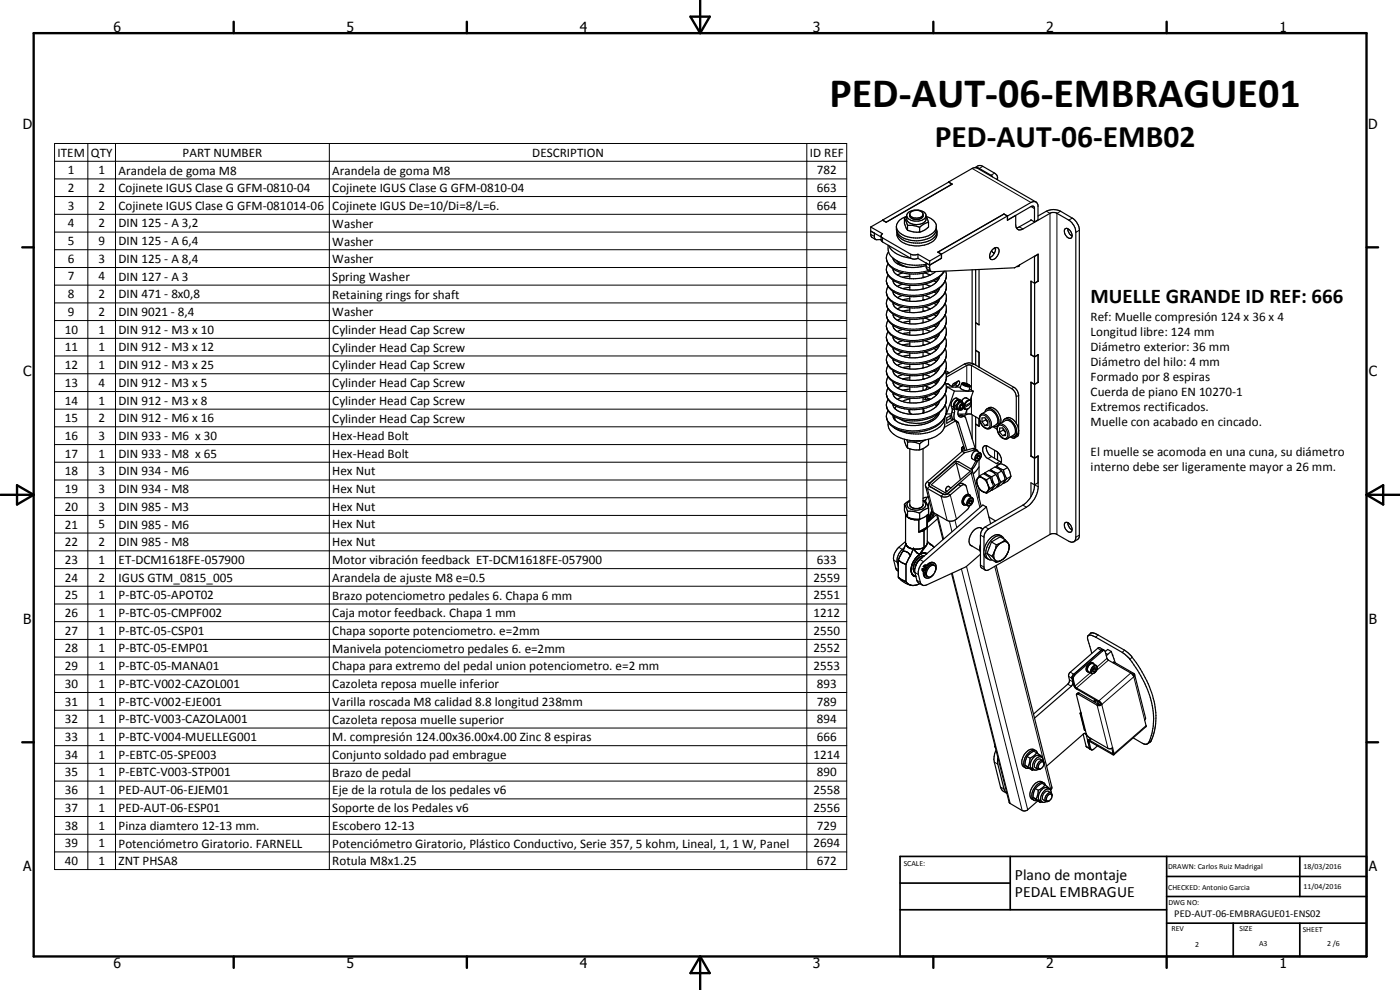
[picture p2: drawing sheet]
<svg xmlns="http://www.w3.org/2000/svg" width="420mm" height="297mm" viewBox="0 0 420 297" stroke-linecap="round" stroke-linejoin="round" font-family="sans-serif">
<g fill="none" stroke="#000" stroke-width=".35">
<path d="M284.7 54.7l1 .5-19.7 11.5-1.1-.7M284.7 54.6v.1M284.7 54.6l1.1 .6-19.9 11.5-1-.6M292.6 50.3l1.3-.6 1.1 .2 3.7 2.2 .5 .6 .2 1.2M292.7 50.3l1.2 .2 3.5 2.1 .4 .5M299.4 53.4l-.2 .4M261.3 68.1l.1 2.7 .2 .3 1.2 .8M261.3 68.1l3.6 2-.5 .5v1.5l.5 .5 8.4 4.9 1.1 .3 1.1-.3M262.8 71.9h1.6M264.4 71.1l-3.1-1.8 1.1 .6 .1 1.5 .3 .5M264.4 70.9l.5 .5 8.4 4.9 .8 .2 1.4-.2M264.9 66v.1"/>
<path d="M264.9 66.1l-3.6 2M266.5 73.6a4.3 4.3 0 0 0 2.8 4.7 13.4 13.4 0 0 0 8.6 1M266.5 79.2a3.6 3.6 0 0 0 1.6 4.9M266.6 75.6a3.8 3.8 0 0 0 2.2 5.6 13.9 13.9 0 0 0 10.4 .1M266.7 73.7a7.4 7.4 0 0 0 6.6 3.8M268 77.5a2.6 2.6 0 0 0 2 2l2.2 .6M268.1 77.6h-.1M269 78.1l.9 .9 1.3 .8M269.7 78.9l-.4 .3M271.1 79.8h-.3M271.2 79.8l1 .3M271.4 65.5l1 2.1"/>
<path d="M271.4 65.5l.7-.6a3.3 3.3 0 0 0-2.9 3.8 6.4 6.4 0 0 0 6.1 2.7 6 6 0 0 0 5.6-2.7l.1-.3M271.4 65.5l.1 1.7 .9 1.9M272.1 64.8l.1 .2a3.7 3.7 0 0 0 5.5 .3l.2-.5M272.4 67.6h1.4l2.2 .6M272.4 69.1a7.5 7.5 0 0 0 3.6 .5M272.4 67.6v1.5M272.5 63.9l1.5-.8 1.7-.1a2.5 2.5 0 0 1 2.2 1.6v1.4a3.8 3.8 0 0 1-5.1 .8l-.4-.4-.3-.7v-1.1zM273 64.3a2.36 2.36 0 0 0 3.9 .3l.1-.2M273.3 63.8a2.4 2.4 0 0 1 3.7 .5 1.46 1.46 0 0 1-1.8 1.5 1.57 1.57 0 0 1-1.6-.3 1.57 1.57 0 0 1-.5-1.6zM275.4 77.6h.1M275.5 77.5l3.5 2M275.5 76.3l3.5 2"/>
<path d="M275.5 76.3v1.2M276 68.2v1.4M277.9 79.7l-3.5 .6-2.2-.2M278.7 66.7v1.4l-1.4 1-1.3 .5M278.7 66.7l-.8-1.8a3.9 3.9 0 0 1 3.1 2.8 2.81 2.81 0 0 1-.7 2.7 8.3 8.3 0 0 1-10.8-.3l-.4-1-.1-1.2M278.7 66.7l-1.4 .5-1.3 1M279 79.5l-1.1-.6 .2 1.7 1.3 .8M279 78.3v2.2l.4 .9M281 68.7a3.2 3.2 0 0 1-2.8 3.8 8.3 8.3 0 0 1-8.5-1.6l-.5-1.3a3.9 3.9 0 0 0 3.7 3.9 8 8 0 0 0 7.8-1.9l.5-.9v-1.2M281.5 75.6v.1M281.5 75.6l19.8-11.4 1.1 .6-.1 1.3 2.5-1.5v2.9a1.32 1.32 0 0 0 .7 1.3 1.32 1.32 0 0 0 1.5-.1l8.6-4.9 1.4 .1 4.3 2.6a4.4 4.4 0 0 1 1.6 2.9v92.1l-.6 1.1M281.5 75.6l1.1 .6-.1 1.3"/>
<path d="M282.5 77.5h.1M282.6 77.5l-3.6 2M297.6 75.2l.8 .8M297.9 74.8a1.09 1.09 0 0 1 1.6-.4 1.09 1.09 0 0 1 .2 1.6 2.13 2.13 0 0 1-2.2 1.9 2.25 2.25 0 0 1 .4-3.1zM298.5 74.4l.3 .4M298.7 74.3l.1 .5M298.8 74.8a3 3 0 0 1-1.8 2.5M301.3 64.3l-19.8 11.3 1 .7M302.3 66h.1M302.4 66l7-4 .6-.2 .5 .6v4.2M306 79.4l-.3 .5h-.5M309.4 66.1l1.1 .5"/>
<path d="M309.5 66l-4.5 2.4M310.4 76.9l.1 .1M310.5 77v60.4M310.9 60.6l-17.7-10.2-.6-.1-.9 .2-26.8 15.5M310.9 60.6l-.7-.1-.8 .2-30.4 17.6M310.9 60.6l.6 1.1v4.3l-1 .6M311.5 76.3v.1M311.5 64.8l2.5-1.4a5 5 0 0 1 4.3 0l3.5 2a5 5 0 0 1 2.1 3.3v92.2l-.4 .9-1.2 .8M311.5 76.4v8M311.5 76.4l-1 .6M319.6 68.7a1.32 1.32 0 0 1 1.9 1.1 .97 .97 0 0 1 .3 1 .97 .97 0 0 1-.9 .7 2.17 2.17 0 0 1-1.3-2.8zM320.5 68.6l.5 1.5 .7 .7"/>
<path d="M266.5 85.9a3.8 3.8 0 0 0 2.1 5.3 14.1 14.1 0 0 0 8.8 .8M266.5 92.7a3.8 3.8 0 0 0 2.4 5.4 13.5 13.5 0 0 0 12.8-1.2l1.5-1.5 .5-1M266.5 82.5a3.4 3.4 0 0 0 1.6 5M266.5 96.1a3.6 3.6 0 0 0 2.1 5.2 13.3 13.3 0 0 0 8.8 .9M268 80.7a2.76 2.76 0 0 0 2.4 2.4l2.6 .5M268 84.1a3.4 3.4 0 0 0 2.8 2.5M268 87.5a2.64 2.64 0 0 0 2.3 2.3l.5 .2M268 90.8a3.5 3.5 0 0 0 3.2 2.6l1.8 .4M268 94.2a3.5 3.5 0 0 0 2.8 2.6M268 97.6a1.84 1.84 0 0 0 1.2 1.8l1.6 .7M268.3 80.8l-.3 .2M268.3 84.2l-.3 .2"/>
<path d="M268.3 87.6l-.3 .2M268.3 91l-.3 .2M268.3 94.4l-.3 .1M268.3 97.8l-.3 .1M270.8 98.8l-1.5 .7M270.8 95.4l-1.5 .7M270.8 92l-1.5 .7M270.8 88.6l-1.5 .7M270.8 85.3l-1.5 .6M270.8 81.9l-1.5 .6M270.8 86.6l2.2 .4M273 82.2v1.4"/>
<path d="M273 85.6v1.4M273 89v1.4M273 92.4v1.4M273 95.8v1.4M273 99.1v1.4M273 82.8l-2.2 .4M273 86.2l-2.2 .4M273 89.6l-2.2 .4M273 93l-2.2 .3M273 96.4l-2.2 .4M273 99.8l-2.2 .3M277 82v1.3"/>
<path d="M277 85.3v1.4M277 88.7v1.4M277 92.1v1.4M277 95.5v1.4M277 98.9v1.3M277 89.9l.4 .1M277 83.1l.4 .1M277 86.5l.4 .1M277 93.3h.4M277 96.6l.4 .2M277.4 98.8l1.8 .7M277.4 95.4l1.8 .7"/>
<path d="M277.4 92l1.8 .7M277.4 88.6l1.8 .7M277.4 85.3l1.8 .6M277.4 81.9l1.8 .6M277.5 93.3l-2.4 .5h-2.1M279.4 81.4l25-1.1 7.2-4.1v8.2M280.3 84.2l.7 .4M280.3 87.6l.7 .5M280.3 91l.7 .4M280.3 94.4l.7 .4M280.3 97.8l.7 .4M280.8 81.5a10.6 10.6 0 0 1-7.8 2.1"/>
<path d="M281 97.4l.4 .4M281 94l.4 .4M281 90.6l.4 .4M281 87.2l.4 .4M281 83.8l.4 .4M281.4 91l-1.5 1.4-2.4 .9M281.4 97.8l-1.3 1.2a11.7 11.7 0 0 1-8.7 1.3l-.6-.2M281.4 94.4l-.4 .5a10.3 10.3 0 0 1-8.6 2.2l-1.6-.3M281.4 87.6l-.4 .5a10.3 10.3 0 0 1-8.6 2.2l-1.6-.3M282 96.7l-.6 1.1M282 93.3l-.6 1.1M282 89.9l-.6 1.1"/>
<path d="M282 86.5l-.6 1.1M282 83.1a6.2 6.2 0 0 1-4.2 3.4l-2.7 .5h-2.1M283.4 81.4a9.8 9.8 0 0 1-7.4 4.1 12.4 12.4 0 0 1-7.9-1.4M283.7 87.6a5.3 5.3 0 0 1-3.1 6.6 12.7 12.7 0 0 1-13.3-.6 3.4 3.4 0 0 1-.8-4.3M283.7 97.8a5.3 5.3 0 0 1-3.1 6.6 13.2 13.2 0 0 1-12.7-.1 3.5 3.5 0 0 1-1.4-4.8M283.7 84.2a5.5 5.5 0 0 1-3.5 6.9l-2.8 .9M283.7 91a4.2 4.2 0 0 1 0 3.4M283.7 94.4a5.4 5.4 0 0 1-3.5 6.8l-2.8 1M283.7 84.2a9.8 9.8 0 0 1-8.6 4.8 11.8 11.8 0 0 1-7-1.5M283.9 81.3a4.7 4.7 0 0 1-.2 2.9M291.7 80.9v28.1M292.8 80.9v15.9l1 .6"/>
<path d="M292.8 96.9v8.2l1 .6v4.5M292.9 96.9h-.1M293.8 80.9v16.6l-1-.6M310.5 85l-1.1-.6v22.1M311.5 84.4h.1M311.5 84.4l-1 .6M311.6 84.4l-1.1 .6M266.5 113a3.6 3.6 0 0 0 2.1 5.3 12.9 12.9 0 0 0 14-2l1.1-1.6M266.5 116.4a3.7 3.7 0 0 0 2.4 5.4l1.6 .7 2.4 .4M266.5 119.8a3.7 3.7 0 0 0 2.1 5.3 12.9 12.9 0 0 0 14-2l1.1-1.6M268 111.2a3.1 3.1 0 0 0 2.9 2.5M268 104.4a3.5 3.5 0 0 0 2.8 2.5"/>
<path d="M268 101a3.4 3.4 0 0 0 2.9 2.5M268 107.8a2.97 2.97 0 0 0 2.6 2.4l.2 .1M268 114.6a3.1 3.1 0 0 0 2.9 2.5M268 118a3.4 3.4 0 0 0 2.9 2.4l2.5 .5 2.8-.1 3.4-1.2 1.5-1.2M268.3 101.2l-.3 .1M268.3 104.6l-.3 .1M268.3 107.9l-.3 .2M268.3 111.3l-.3 .2M268.3 114.7l-.3 .2M268.3 118.1l-.3 .2M270.8 119.1l-1.5 .7M270.8 115.7l-1.5 .7"/>
<path d="M270.8 112.4l-1.5 .6M270.8 109l-1.5 .6M270.8 105.6l-1.5 .7M270.8 102.2l-1.5 .7M270.8 106.9l2.2 .4M270.9 117.1l2.1 .4M270.9 103.5l2.1 .4M273 102.5v1.4M273 105.9v1.4M273 109.3v1.4M273 112.7v1.4M273 116.1v1.4"/>
<path d="M273 119.5v1.4M273 119.7l-2.2 .7M273 103.2l-2.2 .3M273 106.6l-2.2 .3M273 110l-2.2 .3M273 113.3l-2.2 .4M273 116.8l-2.2 .3M277 102.3v1.3M277 105.7v1.3M277 109.1v1.3M277 112.4v1.4M277 115.8v1.4"/>
<path d="M277 119.3v1.3M277 119.7l1.5 .4M277 100.1h.4M277 103.4l.4 .1M277 106.8l.4 .1M277 110.2l.4 .1M277 113.6l.4 .1M277 117l.4 .1M277.4 112.4l-.4 .4M277.4 119.1l1.8 .7M277.4 115.7l1.8 .7M277.4 112.4l1.8 .6"/>
<path d="M277.4 109l1.8 .6M277.4 105.6l1.8 .7M277.4 102.2l1.8 .7M277.5 117.1l-2 .4h-2.5M277.5 103.5l-1.7 .4h-2.8M277.8 119.3v.6M277.8 117l-.3 .1M278.3 116l-.4 1M278.5 119.5v.6M278.9 119.7l-.1 .3M279 116.3l-.1 .2M279.1 119.8l-.3 .1"/>
<path d="M280.3 101.2l.7 .4M280.3 104.6l.7 .4M280.3 107.9l.7 .5M280.3 111.3l.7 .5M280.3 114.7l.7 .4M280.3 118.1l.7 .4M280.6 118.3l.5 .2M281 114.3l.4 .4-.6 .3M281 100.8l.4 .4M281 117.7l.4 .4M281 110.9l.4 .4M281 107.5l.4 .4"/>
<path d="M281 104.1l.4 .5M281.4 107.9l-.4 .6a10.5 10.5 0 0 1-8.6 2.1l-1.6-.3M281.4 118.1l-.3 .3M281.4 111.3a8.8 8.8 0 0 1-6.6 2.8l-2.4-.1-1.5-.3M282 100.1l-.7 1.2-1 .9-1.3 .8-1.5 .5M282 103.5a6 6 0 0 1-4.2 3.3l-2.3 .5h-2.5M282 106.8l-.6 1.1M282 110.2l-.6 1.1M282 113.6a5.8 5.8 0 0 1-4.2 3.4M282 117l-.6 1.1M283.7 101.2a5.7 5.7 0 0 1-3.9 7 13.2 13.2 0 0 1-11.9-.5 3.5 3.5 0 0 1-1.4-4.8M283.7 104.6a5.3 5.3 0 0 1-3.1 6.6 12.7 12.7 0 0 1-13.3-.6l-.3-.2a3.2 3.2 0 0 1-.5-4.1"/>
<path d="M283.7 107.9a5.2 5.2 0 0 1-3.1 6.7 12.7 12.7 0 0 1-13.3-.6 3.4 3.4 0 0 1-.8-4.4M283.7 111.3l.1 .4a3.8 3.8 0 0 1-.1 3M283.7 114.7a5.3 5.3 0 0 1-3.1 6.6M283.7 118.1l.1 .4a3.7 3.7 0 0 1-.1 3M283.7 111.2l1.2 .6M284 113.2l6.1-3.6 .8-.1 12.7 7.1a3 3 0 0 1 1.4 2.4v8M284 112.4l5.4-3.2a3.1 3.1 0 0 1 2.9 0l12.2 7.1 .9 1.1 .3 1.2v11.4l-.1 .7-1 .7M284.3 115.1h.1M284.3 115.1l1.7 1.1M284.3 115.1l-.5 .1M284.3 115.1l.7 .5M284.3 116.1l3.9 .1"/>
<path d="M284.3 116.1l2.1 1.2M284.3 116.1l-.3 1M284.8 111.9l-.9 .1M285.7 116l.5-.9 1.4-.8a.8 .8 0 0 1 .4 .8 .8 .8 0 0 1-.6 .7l-.6 .4M286.4 117.3l5.7 .1M286.4 117.3l-2.4 6.9M286.6 114.9v.6M287.3 114.5l-.5 .8-1.1 .7M287.9 119.9a1.95 1.95 0 0 0-1.5 3.1l.1 .7a2.04 2.04 0 0 0 1.1 3l2.6 8.3M287.9 119.9l-.7-.4a1.73 1.73 0 0 0-1.8 2.3l.4 1a3.5 3.5 0 0 0 .2 2.9l.9 .6M287.9 119.9l.2 .1M288.2 116.3v.1"/>
<path d="M288.6 115a2.41 2.41 0 0 1 2.6 1l-.4 1.2-.8 .1a2.48 2.48 0 0 1-1.8-1zM289.5 115.1l-.2 .1 .4 .3 .9 .1-.4-.3M289.5 115.1l.7 .2M289.5 115.1v.3M290.2 119.5l-.7-.1-.9 .8M290.2 115.3l-.1 .3M290.9 116.7l1.2 .7M292.1 117.4l-.9 2.7-1.2-.7M292.8 105.2v4.3M292.8 105.2l1 .6M292.8 105.2h.1M309.4 114.7v22.2"/>
<path d="M309.4 106.5l1.1 .6 1.1-.7v8.3M309.4 114.7l1.1 .7 1.1-.7M309.4 106.4l1.1 .7M309.4 114.7h.1M309.5 106.4l-.1 .1M311.5 114.7h.1M311.5 106.5v8.2l-1 .6M266.5 126.6a5.1 5.1 0 0 0 4.5 5.1l3.4 .5M268 124.7l.2 .8 .5 .6M268 121.3a3.1 3.1 0 0 0 2.9 2.6 11.2 11.2 0 0 0 10.2-2.1M268.1 128.2a12.4 12.4 0 0 0 14.4-.6l.8-1.1 .2-1.2v2.1a5.7 5.7 0 0 1-5 4.4l-2.1 .4M268.3 121.5l-.3 .2"/>
<path d="M268.5 125l.2 1.1M269 121.9l-.4 .7M271.4 131.8l.4 1.5 .6 1.1M272.1 132l.3 .6M272.4 132.6v1.8M272.4 134.4a6.6 6.6 0 0 0 3.6 .6M272.4 132.6l1.8 .1 1.8 .5M272.9 122.9v.8l.7 .6M273 122.9v1M273.9 132.2l.5 .1M274.4 132.3h1.6M276 132.2v.1"/>
<path d="M276 133.2v1.8M276.4 132.2h-2M276.4 132.2l-.4 .1M277 122.6v1.3M277 134.6v17l-.2 .4a2.96 2.96 0 0 1-3.5 0l-.3-.6v-16.7M277 122.7l.3 .7-.4 .6M277 134.6l-1 .4M277.7 132l-1.7 1.2M278.7 131.8v1.6l-1.7 1.2M280.6 121.3l.5 .6M280.6 121.3a13.1 13.1 0 0 1-7.7 1.6M281 121.8l.1 .1"/>
<path d="M281 121.1l.4 .4M281.3 124.3a7.5 7.5 0 0 1-7.6 2.6l-2.3-.5-1.3-.7M281.4 121.5l-.3 .3M281.5 124.1v.6M281.5 124.7a9.1 9.1 0 0 1-6.7 3l-2.1-.1-1.9-.3-2.1-1.2M282 120.4l-.6 1.1M282 123.8l-.5 .9M283.4 128.3l3.4-2.1 2.8 9M283.7 121.5a5.6 5.6 0 0 1-3.9 7l-1.9 .7-1.9 .4-3.1 .1a7.7 7.7 0 0 1-6.6-3.6 3.1 3.1 0 0 1 .2-2.9M283.9 124.2h.1M284 124.2h1.6M285.2 124.8v.8"/>
<path d="M285.2 125.6l.7 .4M285.2 125.6l-1.1 .6M285.6 124.5l-1.5 .8v1.7l1.8-1M285.9 125.6v.4M286.3 121.4a1.26 1.26 0 0 0 .7 1.5M286.3 121.4l.5 .3M286.8 121.7l.2 1.2M287 122.9h.7a1.46 1.46 0 0 0 .7 2.2l.9-.2 .5 .4 2.9 9.4M287 138.9l1.2 5M287.3 120.1l-1 1.3M287.3 120.1l1-.1 .4 .3M287.3 120.1l.4 .3"/>
<path d="M287.7 124.7l.8-.2 1 .5M287.7 120.4l-.9 1.3M288.3 121.7l.5-.4a.72 .72 0 0 1 .2 .9 .72 .72 0 0 1-.9 .4zM288.4 121.7l.3-.2a.52 .52 0 0 1 .2 .7 .52 .52 0 0 1-.7 .2zM288.6 134.7l.3 .6M288.7 122.5l-.2 .1M288.7 120.4h-1M288.7 135.4l.8 .4M288.7 135.4l-10.4 9.1a1.19 1.19 0 0 0 0 2.1l4.1 2.3a2.46 2.46 0 0 0 2.8-.4l3.3-2.8 .5-.3 .6 .1M288.7 120.3l.2 .6M288.7 120.3v.1M288.8 134.2l-.2 .5"/>
<path d="M289.1 122.5l.5 .3M289.1 133.9l-.5 .8M289.1 133.9l-.1 .1M289.2 121l.2 .9M289.2 121a1.35 1.35 0 0 0-1.2 2M289.2 121l-.6-.3a1.3 1.3 0 0 0-1.1 2l.5 .3M289.3 124.8a2.25 2.25 0 0 1 2.1-.6l2.6 1.5M289.3 122.2v.1M289.3 133.9h-.2M289.3 122.3l.4 .6 .8-.2M289.3 122.3h.2M289.3 134.2l-.4 1.2"/>
<path d="M289.4 121.9h.1M289.4 121.9a1.15 1.15 0 0 1-1.4 1.1M289.5 135.8l-10.5 9.1-.3 .6 .3 .4 4.1 2.4 .6 .1 .8-.3 3.6-3h.9l.6 .4M289.5 121.9h-.1M289.5 122.3l.4 .5M289.6 135l-.1 .2M290.2 122.8l-.5 1.4h-2.2M290.2 122.8l-.2 .1M290.5 122.7l-.3 .1M291.2 120.8l.3 .3M291.5 120.7l-.1-.4-.5-.2a1.93 1.93 0 0 0-1.4 1.8M291.5 120.7a.74 .74 0 0 0-.6-.8 .74 .74 0 0 0-.8 .5l-.7 1"/>
<path d="M291.5 121.1l-2 1.2M291.5 120.7l-2 1.2M291.5 121.1l-.3 .8-.7 .8M291.7 124.5v7.2M292.8 125.1v2.1M292.8 127.3v7.5M292.8 127.2l1 .6M292.8 138.3l-1-.6a1.64 1.64 0 0 1 1.4-2.4l1 .6a1.57 1.57 0 0 1-.8 2.4M292.8 138.3h.6M292.9 127.3h-.1M292.9 138.3l-1.4 2.5M293.1 137.4h.1"/>
<path d="M293.2 135l-1.2-.5-3.3 .9M293.2 137.4l.5 .3M293.4 138.3l-.8 1.4-.9 1.2M293.5 135.5l-.2-.4-.5-.2-3.3 .9M293.5 136.6l-.4 .6 .1 .5h.5M293.5 136.6l.5-.1 .1 .6M293.5 136.6l.1 .2M293.6 136.8l-.4 .6M293.6 136.8l.5 .3M293.8 125.6v2.3l-1-.6M293.8 138v5M294.1 137.1l-.4 .6"/>
<path d="M294.2 124.6l2.2-1.5a2.97 2.97 0 0 1 3.1 3.3l-.4 .9-2.1 1.3a2.72 2.72 0 0 1-3-2.5v-1zM294.7 126.6v-1.2l.9-.1 .8 1.1v1.2l-.8 .1M294.7 126.6l.9 1.1M295.2 133.9l.4-.2 .6 .1 2.8 1.6a2.91 2.91 0 0 1 1.3 3.6 .94 .94 0 0 1-1.3 .1l-2.5-1.5a2.96 2.96 0 0 1-1.3-3.7zM295.8 126l.6 .7M295.8 126l-1.1 .6M295.8 125.6v.4M296.1 133.7a3.2 3.2 0 0 0 1.5 3.3l2.9 1.6M296.2 122.7a2.95 2.95 0 0 1 3.3 2.4l.3 1.5-.2 .9M296.2 122.7l-.6 .9M296.2 122.7a2.39 2.39 0 0 1 3.5 1.3l.7 1.9-.2 1.2M296.4 127.2l-.8 .5"/>
<path d="M297.9 128l1.3 .8M299.1 139.8l.7 .6 1.3 .6M299.1 139.8l-.3 .4M299.1 139.8l1.2-.7 1.2 .5 .9 .7M299.4 135.6v2.4M299.4 127.8l-.2 .1M299.5 127.7l-.6 .3-.8-.1M299.6 127.5l2.2-1.3a2.55 2.55 0 0 1 2.8 2.2l.1 1.3-.1 .5-2.3 1.4a2.12 2.12 0 0 1-2.4-1.2l-.7-1.6M299.6 127.5l-.4 1.3M300 129.7v-1.3h.9l.9 1.1v1.2h-.9M300 129.7l.9 1M300.9 126.7a1.33 1.33 0 0 1 1.1-1.1 1.33 1.33 0 0 1 1.3 .5 3.8 3.8 0 0 1 1.5 4.5l-.6 .5-.8-.1"/>
<path d="M301.1 129l.7 .8M301.1 129l-1.1 .7M301.1 128.7v.3M301.5 125.7a2.15 2.15 0 0 1 3.2 .9l.3 .4M301.8 130.2l-.9 .5M303.2 131.1l1 .4 .4-.1M305 130.7l-.4 .7M305 127a2.63 2.63 0 0 1 .1 3.6l-.6 .3M309.4 136.9l1.1 .6M309.4 136.8l1.1 .6M309.5 136.8l-.1 .1M310.5 137.5v8.5"/>
<path d="M310.5 137.4l1.1-.6v9.7a7.8 7.8 0 0 1-3.6 5.7l-11.3 6.5-.7 .6-.7 1.6v4.2M311.5 136.9h.1M311.5 136.9v8l-1 .6M311.5 136.9l-1 .6M271.4 151.3l1 2.1M271.4 151.3v1.8l.4 1M271.8 154.1l.6 1.1M271.8 154.1l.1 9.2M272.4 153.4v1.8M272.4 153.4a7.5 7.5 0 0 1 3.6 .6M272.4 155.2l1.8 .5h1.8M272.4 155.2l1.3 .6 2 .2"/>
<path d="M273 150.2l-1.6 1.1M273 150.3a1.29 1.29 0 0 0-.8 1.3 1.29 1.29 0 0 0 1.1 1.2 3.9 3.9 0 0 0 4.5-1l-.1-.9-.7-.6M275.7 156v3.6M276 154v1.7M276.1 159.6h-.4M276.1 155.7l-.4 .3M277 150.1l.7 .3M277.2 159.2l-1.1 .4M277.3 159.1v5.2M277.7 150.4l1 2-1.4 .6-1.3 1M277.8 145.8l2 7.7M277.9 149.9l-.5 .3"/>
<path d="M277.9 158.6l-.8 .7-1 .3M278.1 158.4l-.2 .2M278.1 158.4l-.5 .5M278.2 149.3l-1.2 .2M278.2 154.6v3.6M278.2 158.2l-.1 .2M278.2 158.2l-2.5 1.4M278.3 156.8l2.8-2.5 1.9 7.6M278.3 154.6v8.3l-.3 .7M278.3 154.6l-1 .6-1.3 .5M278.5 148.9l-.8 1.5M278.7 154.2l-.4 .4"/>
<path d="M278.9 150.5l-.2 1.1v4.9M278.9 145.7l.1 .2M279 145l7.3-6.3 .5-.2 1 .1 3.8 2.2 .2 .3-.3 .8-7.4 6.3h-1.2l-3.6-2.1-.4-.5zM279.5 145.5l7.5-6.6 4.2 2.5-7.5 6.5zM279.6 153.3l-.6 1.6-.2 1.4M279.8 153.5l-.7 1.6-.1 1.1M279.8 153.5l.4 .3M279.9 153.6l-.6 1.2-.1 1.2M280.2 153.8l-.6 1.9M280.4 154l-.5 1.4M281.4 155.6l-3.1 2.8M283.8 147.2l.4 .2"/>
<path d="M284.6 145.9l.8 .5M284.9 146.1a.8 .8 0 0 0-1 .3 .8 .8 0 0 0 .1 1h.1M289.6 145.5l.3 .3 .7 2.5M289.8 149.1l.7-.4 1.2 .7a1.51 1.51 0 0 1 .1 1.6 1.51 1.51 0 0 1-1.4 .7l-1-.5a1.53 1.53 0 0 1 .4-2.1zM290.7 148.4a2.23 2.23 0 0 0-1.5 3.1h.8M290.7 150.9h.1M290.8 150.9l.4 .3M290.9 148.5l.5 .6M291 148.5a1.43 1.43 0 0 0-1.9 .7l-.4 1.5 .2 .6 .4 .2M291 151.7l-.6 1.2-3.3 2.9a2.79 2.79 0 0 1-2.8 .4l-4.1-2.4M291.1 150l-.4 .6 .1 .6h.4M291.1 150h.5v.6"/>
<path d="M291.1 150l.1 .3M291.2 150.3l.4 .3M291.2 150.3l-.4 .6M291.6 150.6l-.4 .6M291.7 140.3v.5M291.8 141.1l2.7 10.8M293.3 145.3l.1 .3M293.3 143.8v1.5M293.3 143.7l-.3 .5 .2 .7M293.3 145.2l.4 1.1M293.4 143.6l-.1 .2M293.5 143.4l-.2 .3"/>
<path d="M293.7 146.2l.1 .3M293.7 146.3l1 1M293.8 146.6v2.8M293.8 140.1l-1.8 2.1M293.8 143l-.3 .4M293.8 146.5l.9 .9M294 142.7l-.2 .3M294 142.7l.7 .6M294 142.7l1.1-.6 2.1 1.2M294.2 158.3l.7 .4M294.7 143.3l1.4 .6M294.7 143.3l-.5-.1-.7 .2"/>
<path d="M294.7 147.4l.7 .3M294.7 147.3l.2 .2M294.7 158.7l-.2-.2a2.4 2.4 0 0 0-3 1.5 3 3 0 0 0-.2 3.6l.4 .2M294.9 143.4l1 1 .7 1.3M295.2 147.6l.2 .1M295.4 147.7l.7 .3M295.6 141.9l.8 .6 1.2 .5M295.6 141.9l-.3 .3M295.6 141.9l1.2-.8 1.4 .7 .7 .6M296 152.1l-18.8 16.4a4.6 4.6 0 0 0-1.6 3.9l.8 2.8a1.24 1.24 0 0 0 1.7 .3l11.8-5.4 4.3-3.8M296 152.1l-1-.6-19.2 16.6-1.1 2M296 152.1l1.3 5"/>
<path d="M296.1 143.9l.3 1.4M296.4 147.4l-.5 .3h-.5M296.4 147.4l-.3 .6M296.6 145.7v1.5M296.6 147.2l-.2 .2M296.6 145.7l.5 .9M296.7 155.1l2.1 1.2M297.1 146.6l-.5 .6M297.2 143.3l1 2.6M297.2 143.3l-1.1 .6M297.3 140.8l1.3-.7 1.2 .5 .8 .7M297.3 140.8l.7 .6 1.4 .6"/>
<path d="M297.3 140.8l-.3 .4M297.4 147.1h.2M297.5 144.1l.3 .8M297.5 144.3l.3 .5M297.6 143l.4 1.4 .7 1.3M298.2 145.9l-1 1.5-1.1 .6M298.2 145.9l-1.1 .7M298.7 145.7l-1.1 1.4M298.9 142.4l.6 1.2 .4 1.3M298.9 142.4l-1.3 .6M299.2 146l.2 .1M299.4 142l.2 1.1 .8 1.6"/>
<path d="M299.9 144.9l-1 1.5-1.3 .7M299.9 144.9l-1.2 .8M300.4 144.7l-1 1.4M300.6 141.3l.7 1.2 .3 1.4M300.6 141.3l-1.2 .7M300.9 145l.2 .1M301.1 141l.3 1.1 .8 1.5M301.6 143.9l-1 1.5-1.2 .7M301.6 143.9l-1.2 .8M302.2 143.6l-1.1 1.5M302.4 140.3l.7 1.2 .3 1.4M302.4 140.3l-1.3 .7"/>
<path d="M303.4 142.9l-1 1.5-1.3 .7M303.4 142.9l-1.2 .7M310.5 145.5l-1.1-.6v4.1M310.5 145.5a7.6 7.6 0 0 1-1.4 4.1l-1.8 1.7-11.7 6.8a3.1 3.1 0 0 0-1.4 2.5v9.2l.3 .5 1.5 .9 .7-.2 18.9-10.9 1.4 .1 3.7 2.2 .9 .3 .7-.1M319.6 156.9a1.75 1.75 0 0 1 2.2 1.9l-.1 .5a.87 .87 0 0 1-.9 .4 .87 .87 0 0 1-.7-.6 1.93 1.93 0 0 1-.5-2.2zM320.5 156.8a2.58 2.58 0 0 0 1.2 2.2M269.6 168l1 .8 1.3 .5M269.6 168v5.1M269.6 173.1l1 .8 1.3 .6M269.6 173.1a6.4 6.4 0 0 0 3.8 2.5M270.9 165.5a1.93 1.93 0 0 1 2.3 1.3M270.9 165.5l-1.3 2.5"/>
<path d="M271.4 164.3a4.7 4.7 0 0 0-1.8 5.8M271.8 162.5l-2.3 2a4.3 4.3 0 0 0-1.3 3.6l.7 2.6 .7 .7M271.9 169.3v5.2M271.9 174.5a2.84 2.84 0 0 0 4.1 .6M272 163.6l-.1-.4-1 2.3M272 163.6l.2 .2M272 163.6l.8 .8M272.2 163.8l1.6 .8M272.2 163.9l.6 .5M272.8 164.4l.7 .2M273.2 166.8l-1.3 2.5M273.4 171l.2 1"/>
<path d="M273.5 164.6h.3M273.5 170.8l.2 1.5M273.6 171.9l.5 .7M273.6 169.8l-.1 .4M273.7 172.3l.4 .5 .8 .2M273.7 172.1l.2 .3M273.9 169l-.2 .4M273.9 172.4l.2 .2M274 168.9l-.5 1.2v1.6M274.1 170.9l.5 .9M274.1 172.6l.8 .2h-.3M274.1 172.6l.3 .1"/>
<path d="M274.1 170.6h.5M274.1 170.9l.1 .3M274.2 164.5l-.4 .1M274.2 164.5v.2M274.2 164.7l1 1.2 .3 .2h.7M274.2 164.5l-1 2.3M274.2 168.4l-.7 2.2M274.3 172.8l.6 .1M274.7 167.6a5.1 5.1 0 0 0-1 4.7M274.7 167.6l-.5 .8M275.5 166.8l-.8 .8M276 167.2l-.3 .2a4.3 4.3 0 0 0-1.6 3.5"/>
<path d="M276.3 166.3a5 5 0 0 0-2.2 2.2M276.3 166.2l1-.2 .7 .2M276.3 166.2l-.3 .3M276.7 167.4a4.4 4.4 0 0 0-2.1 4.3l.6 2.7 .3 .4 1.3 .7M276.8 170.6v.6l.4 .3v1.2l.7 .7M276.8 166.8l-.6 .2M276.8 170.6l.3 .1M276.8 170.6l.6 .2M277.1 170.7v.7l.3 .2v1l.5 .8M277.1 170.7l.3 .1M277.3 164.3l-1.4 .4h-1.7M277.3 164.3l-1.1 1.8"/>
<path d="M277.3 165.9l-1.3 .5-1 .9M277.3 166.9a3.5 3.5 0 0 0-3.2 3.7M277.4 170.2l.5-.1v.3M277.4 170.8l.2 .3h-.2v-.3M277.4 170.8l-.1 .1M277.7 170.2l.2 .2M277.8 170.3l-.3 .5M277.9 170.3l-.3 .6M277.9 166l.3 .1M277.9 170.4l-.2 .5 .2 .1-.5-.2M277.9 170.4l.3 .1M278 163.6l-1.8 2.5"/>
<path d="M278 163.6l-.7 .7M278 166l.2 .1M278 169.7l-.6 .5M278 169.7l.3 .1M278.1 169.6l-.8 .1-.2 .3 .3 .2M278.1 169.6l.2 .2M278.2 166.1a2.35 2.35 0 0 0-2.8 .8M278.3 162.3l.8 1.1 .7 .3M278.3 169.8a1.61 1.61 0 0 1 2.4-.6l.3 1.4-.4 1M278.7 162.9l1.4 1.1M279.8 172.7l-.7 .4h-.6M280.1 164l.2 .3"/>
<path d="M280.2 172.3l-.3 .3M280.4 169.6a1.46 1.46 0 0 0-2.1 .7 1.67 1.67 0 0 0 .2 2.8M280.4 169.6a2.39 2.39 0 0 0-2.1 3.3l.2 .2M280.4 169.6l.4 .5v.9M280.4 169a1.66 1.66 0 0 0-2.3 .6M280.7 171.3a2.53 2.53 0 0 1-2.8 2.1M285.6 172l17.3 68.8 3.9 2.4 .7 .1 .8-.2 3.1-2.8M291.2 163.5l2.9 1.7M294.2 163.3l-.2 1.1 .2 1.2M294.2 164.3v1.1M295.3 166.2v4.2l.3 .6M296.2 166l1.3 1.9 1.5 .8"/>
<path d="M296.2 166l1.5 .9M297 164l-.2 .4M297.5 162.6l1.5 .8M297.5 162.6l-1.3 3.4M297.7 166.9l.8 1M298.4 165.7l-.7 1.2M298.4 165.7l-.2 1.1 .3 1.1M298.5 165.3l-.1 .4M298.5 167.9a1.45 1.45 0 0 0 2 .2M298.5 167.9l.5 .8M298.9 169.7l16.8 66.4-.1 .5-.4 .4M299 163.4l-.5 1.9"/>
<path d="M300.5 162.8l-1.5 .6M300.5 162.8a5.1 5.1 0 0 0-2 2.5M300.5 168.1l-1.5 .6M300.6 160.9a2.54 2.54 0 0 0-3.6 .8 4.5 4.5 0 0 0-1.1 5.6l.8 .5M300.9 167.9l-.4 .2M301.1 167.7l-.6 .4M301.1 167.7l-.3 .2M301.3 161.7a1.76 1.76 0 0 0-2.9-.4 5.3 5.3 0 0 0-2.2 6 1.44 1.44 0 0 0 1.5 .7M301.7 161.9l.6 .8M301.7 161.9l-1.2 .9M301.7 161.9l-1.5-.8-2.7 1.5M302.3 162.7l.2 .3a1.8 1.8 0 0 1 .2 2.2"/>
<path d="M302.3 162.8l-.9-.3-.9 .3M302.3 166l-1.2 1.7M302.7 165.2l-.4 .8M302.7 163.2l.1 .9-.1 1.1M326.5 190.8l.9-.9 1.2 .1 8.9 5.1a14.6 14.6 0 0 1 4.7 5.6 25.7 25.7 0 0 1 4.5 17.2v.4a10.3 10.3 0 0 1-1.6 4.5l-.7 .3M327.6 196l-1.1-3.9a.92 .92 0 0 1-.1-1.2 .92 .92 0 0 1 1.2-.3l10 5.7a31.4 31.4 0 0 1 8.6 19.3 15.4 15.4 0 0 1-1.6 7.3l-.4 .4-1-.1-3.1-1.8M328.1 199a1.54 1.54 0 0 0-2.1 1.5l.1 .9 .4 .2M328.4 199.3l-.1-.2a1.44 1.44 0 0 0-2 1.4 .75 .75 0 0 0 0 .8 .75 .75 0 0 0 .7 .4M330.5 195.1l-8.7 7.7M331 194.9l-.5 .2M331 194.9l.2 .1M331 194.9l-.5 .3"/>
<path d="M331.2 194.9l-1.2-.6-.6 .2-8.4 7.3-.3 1 .3 1.5-.4 .8-10.4 9.1M331.2 195l.3 .2M333.5 195.5l-1.5 1.1M333.5 195.5l-1.1-.6-.7 .6M333.5 195.5l.4 1.1M333.9 196.4l.8 2.5M333.9 196.6h.1M334 198.8h.6l5.9 3.5 3.3 13.2-.3 .5 .5 1.9-9.7 8.5M321.7 203.4l.3 1.6-.5 .9-11 9.6M321.8 203.6l.9 2.8 7.1 4.3 .5 .5M321.8 202.8l-.1 .6M321.9 202.8l-.2 .6"/>
<path d="M323.1 208.3l.4-.4h.3l5.8 3.4 .7-.1M324.2 214.1l1.3 5M324.2 214.1l.3 .3M324.4 213.7l-.2 .4M324.4 214l.1 .1M325.5 219.1h.1M325.6 219.1l.1 .1M327.9 201.3l.5 .2M328.3 200.4l.1 .3M328.4 200.7l.4 .3M328.4 200.7l-.5 .5M328.7 210l-.5 .4"/>
<path d="M328.8 201v-.6l-.4-.1-.5 .5v.7h.5M328.8 201l-.4 .5M328.9 210.1l-.6 .5M329 210.1l-.3 .7M329.3 210.4l.5 .9M330.3 211.2l.4 .2M330.7 211.4l-.6 .3-.8-.1-5.7-3.3h-.5l3.2 12.4 6.4 3.9 .6 .1 .6-.3 .4 2M339.9 202.4l-7.3-4.3-.3-.4-.7-2.4-.3-.2-8.7 7.4-.5 .7v.6l.6 2.3 7.2 4.3 .8 1M339.9 202.4l.2 .2M339.9 202.4l.4 .7 .2-.7M298.5 223.9l.2 .4M298.5 223.9l.1 .1"/>
<path d="M298.6 223.8l-.1 .1M298.9 225.1l-.4 1-.2 1.8 2.1 8.6a2.75 2.75 0 0 0 1.8 1.5l-.9-1.3-1.8-7.4v-2M307.6 229.6l2.2 1.5M307.6 229.6l.9 .5M308.3 227l-.5 1.2-.2 1.4M308.3 227l.8 .5M308.5 230.1l1.3 1M309.1 227.5l-.2 1.7-.4 .9M310 239.2l2.2 1.6M310 239.2l.9 .5M310.2 230.9l-.4 .2M310.7 230.4l.8 .4"/>
<path d="M310.7 236.6l-.5 1.2-.2 1.4M310.7 236.6l.9 .5M310.8 225.2a2.55 2.55 0 0 0-3.6 1.6 2.3 2.3 0 0 0 .6 3.6M310.9 239.7l1.3 1.1M311.1 225.9l.3 .2M311.1 225.9l-.6 .7-1.4 .9M311.1 225.9l-.9-.5-1.1 .7-.8 .9M311.4 226.1a1.37 1.37 0 0 0-1.1-1.1 1.37 1.37 0 0 0-1.4 .7 3.8 3.8 0 0 0-1.3 4.6l.4 .2h.8M311.4 226.1l1.1 .8v.2M311.6 230.8l-.5 .3-.9-.2M311.6 237.1l-.2 1.4-.5 1.2M312.2 227.8l.8 .4"/>
<path d="M312.4 230.6a.72 .72 0 0 1-.9-.4 .72 .72 0 0 1 .3-.9l.4-.4a.66 .66 0 0 1 .9-.2 .66 .66 0 0 1 .1 1 1.62 1.62 0 0 1-1.7 1.1M312.6 227.1a1.89 1.89 0 0 0-3.1 1.1 1.7 1.7 0 0 0 .8 2.8M313 228.2l.3 1M313 228.2a1.71 1.71 0 0 0-1.5 2.6M313 228.2a1.07 1.07 0 0 0-.7-1.2 1.07 1.07 0 0 0-1.3 .6 2.68 2.68 0 0 0-.8 3.3M313.3 234.9a2.04 2.04 0 0 0-3.3 .9 2.85 2.85 0 0 0-.3 4l.6 .3M313.6 235.5l1.2 1 .1 .3M313.6 235.5l-.9 .9-1.1 .7M313.6 235.5l-.9-.5-1.1 .8-.9 .8M313.8 235.7a1.41 1.41 0 0 0-1.1-1 1.41 1.41 0 0 0-1.4 .7 3.5 3.5 0 0 0-1.1 4.7l1 .1M314.7 237.4l.7 .5M315 236.8a1.82 1.82 0 0 0-3 1 1.75 1.75 0 0 0 .8 2.9"/>
<path d="M315.4 237.9a1.64 1.64 0 0 1-1 2.5 1.22 1.22 0 0 1-.1-1.4 1.22 1.22 0 0 1 1.3-.6l.1 .3M315.4 237.9a1.74 1.74 0 0 0-1.5 2.6M315.5 237.9a1.07 1.07 0 0 0-.8-1.2 1.07 1.07 0 0 0-1.3 .6 2.8 2.8 0 0 0-.8 3.2l.6 .2 .8-.2M325.1 220.3l.9 3.6 1.2 .9M325.1 220.3l.5-.3 .3 .2 1.1 4.3M325.1 220.3l-11 9.6M327 224.5l.2 .3M327 224.5l-.5-2.1 .1-.4 7.4 4.1-.3-1.6M327.2 224.8l.4 .2M327.2 221.5l-.7 .6M329.4 223.8l-1.3 1.1-.6 .1-.7-2.5 7.2 3.9h.3M312.6 240.6l-.4 .2"/>
<path d="M313.1 240l.8 .5M314.9 240.3l-1 .2"/>
<circle cx="327.8" cy="200.6" r="1.46"/>
</g>
<g fill="none" stroke="#000" stroke-width=".3">
<path d="M16.4 43.1h237.7v217.8h-237.7zM16.4 48.4h237.7M16.4 53.7h237.7M16.4 59h237.7M26.4 43.1v217.8M34.7 43.1v217.8M98.8 43.1v217.8M242.1 43.1v217.8M291.7 50.5l17.7 10.2M295 49.9l-1.1 .6M298.5 51.9l-1.1 .7v.2M16.4 64.3h237.7"/>
<path d="M16.4 69.6h237.7M16.4 74.9h237.7M261.3 70.3l1.1 .6M264.9 71.4v1.2M266 77.5a4.5 4.5 0 0 0 3.7 3.7 14.7 14.7 0 0 0 9.1-.1M273 64.7a2.34 2.34 0 0 0 3.9 .4l.1-.4M273.3 76.3v1.2M277.9 79.9l1.1 .6M298.5 75.9h-.2M305.9 68.1l1.1 .6M309.4 62l1.1 .6M314 63.4l1.1 .6v96.4"/>
<path d="M318.3 63.4l-1.1 .6v96.4M321.8 65.4l-1.1 .6M323.9 69.1l-1 .6M16.4 80.3h237.7M16.4 85.6h237.7M16.4 90.9h237.7M16.4 96.2h237.7M266 80.8l.4 1.4a6.2 6.2 0 0 0 3.7 2.4l.3 .2a14.9 14.9 0 0 0 8.5-.3l2.8-1.4 1.6-1.7M284 82.5a5.6 5.6 0 0 1-4 4.9 13.5 13.5 0 0 1-12.7-.8l-.2-.2a2.75 2.75 0 0 1-1.1-2.2M284 85.9a5.6 5.6 0 0 1-4 4.9 14.3 14.3 0 0 1-10.7 .3 4.3 4.3 0 0 1-3.3-3.5M284 96.1a6.2 6.2 0 0 1-4.7 5.2 14.9 14.9 0 0 1-9.6 .2 4.9 4.9 0 0 1-3.7-3.7M284 99.5a5.6 5.6 0 0 1-4 4.8l-2.3 .9a15.9 15.9 0 0 1-5.7 .2l-1.2-.2a5.3 5.3 0 0 1-4.8-4"/>
<path d="M284 89.3a6.5 6.5 0 0 1-5.1 5.3l-1.2 .4a15.9 15.9 0 0 1-5.7 .2 6.9 6.9 0 0 1-5.7-3.1l-.3-1.1M284 92.7a6.9 6.9 0 0 1-5.5 5.4 13.1 13.1 0 0 1-11.2-1.3 3.5 3.5 0 0 1-1.3-2.4M16.4 101.5h237.7M16.4 106.8h237.7M16.4 112.1h237.7M16.4 117.5h237.7M284 102.9a6.2 6.2 0 0 1-4.7 5.1 13.3 13.3 0 0 1-12-1.1l-.9-1-.4-1.3M284 109.6a5.6 5.6 0 0 1-4 4.9l-1.1 .4a14.1 14.1 0 0 1-7.3 .6l-.8-.2a5.4 5.4 0 0 1-4.8-3.8v-.2M284 113a6.3 6.3 0 0 1-5.1 5.3l-3.4 .7h-3.5a7 7 0 0 1-5.9-3.6l-.1-.7M284 116.4a6.4 6.4 0 0 1-4.7 5.2l-.4 .1a14.5 14.5 0 0 1-7.3 .6 6.5 6.5 0 0 1-5.5-3.5l-.1-.7M284 106.3a4.2 4.2 0 0 1-1.3 2.9 11.9 11.9 0 0 1-7.7 3.1 13 13 0 0 1-6.3-1.1 3.6 3.6 0 0 1-2.7-3.3M284 119.8a4.2 4.2 0 0 1-1.3 3 11.7 11.7 0 0 1-7.7 3.1 12 12 0 0 1-5.7-.9 4.5 4.5 0 0 1-3.3-3.5"/>
<path d="M286.7 115.4l.7 .4M288.6 115.1l.8 .6 1 .4 .8-.1M288.8 115l1.3 .1 1 .7-1.2-.1-1-.5zM289.4 109.2l.7 .4v5.5M291.5 119v5.3M292.3 109.2l-.8 .4v7.5M304.3 116.2l-.7 .4M305.7 118.6l-.7 .4M16.4 122.8h237.7M16.4 128.1h237.7M16.4 133.4h237.7M16.4 138.7h237.7"/>
<path d="M284 123.2a6.4 6.4 0 0 1-5.1 5.3l-3.9 .7-3-.1a7.8 7.8 0 0 1-5.7-3.1l-.3-1.1M285.4 121.8l.8 .4M285.7 123.6l.7 .4M285.7 122.6l.7 .4M287 126.5l.7 .5M288.2 124.6l.7 .4M289 121.7v-.2a.69 .69 0 0 0-.8 .3 .69 .69 0 0 0 .1 .8h.3M290.1 123v1.3M291.8 134.6l.8 .4M293.2 136.4a.68 .68 0 0 1 1-.4 .68 .68 0 0 1 .2 1 1.12 1.12 0 0 1-1.5 1.1 1.47 1.47 0 0 1 .3-1.7zM294.2 135.9a1.57 1.57 0 0 0-1.4 2.4M294.2 124.8a1.39 1.39 0 0 1 2.2 .7 2.16 2.16 0 0 1 .2 2.9 2.66 2.66 0 0 1-2.4-3.6z"/>
<path d="M294.5 124.2a2.77 2.77 0 0 1 2.9 2.3l.2 1-.6 1.1M297.6 137l-1.1 .6M298.5 135.1v2.4M299.7 127.8a1.79 1.79 0 0 1 2.4 1.4 1.48 1.48 0 0 1-.6 2.4 2.8 2.8 0 0 1-1.8-3.8zM299.9 127.3a2.55 2.55 0 0 1 2.8 2.3l.1 .6a1.15 1.15 0 0 1-.5 1.4M300 138.4l-1 .7M305.7 130l-.2 .2M16.4 144h237.7M16.4 149.4h237.7M16.4 154.6h237.7M16.4 159.9h237.7M273 151.4a2.28 2.28 0 0 0 3.6 .8l.4-.8"/>
<path d="M278.2 151.3l.5 .3M278.3 144.5l.7 .6M279 145.9l-.7 .7 1.9 7.2M281.4 154.5l1.8 7.2M283.1 148.3l-.7 .6 1.9 7.3M284.5 148.1l.7 .4 1.9 7.3M284.6 148v.1M284.9 156.4l.8 3.2M286.6 156.1l.5 2.2M287.6 145.4l.7 .4M291.1 149.6l.6-.1a1.37 1.37 0 0 1 .1 1.5 1.37 1.37 0 0 1-1.3 .6 1.4 1.4 0 0 1 .6-2zM291.5 141.9l2.6 10.4"/>
<path d="M291.7 149.4a1.55 1.55 0 0 0-1.3 2.3M295.6 158.1l1.1 .6M307 151.6l1 .6M310.5 145.5l1.1 .5M16.4 165.3h237.7M16.4 170.6h237.7M16.4 175.9h237.7M268.2 168.1l1.1 .6M268.8 170.4l.8 .5M269.7 164.2l1.1 .6M274.6 171.7l1 .7M275.2 174.1l1 .6"/>
<path d="M276.1 167.9l1.1 .6M277.9 169.5l.3 .2M285.8 172l17.4 69.1M288.5 170.7l18.3 72.5M290.1 169.9l18.3 73.1M294.2 160.6l1.1 .6M294.2 169.5l1.1 .6M298.5 169.9l16.9 67M323.9 160.6l-1 .6M16.4 181.2h237.7M16.4 186.5h237.7M16.4 191.9h237.7"/>
<path d="M16.4 197.1h237.7M329 199.6a1.6 1.6 0 0 0-1.4 2.5M329.4 194.5l1.5 .9M329.5 190.5l-.7 .7M331.8 196l.6 .3M332.2 197.5l-2.9 2.6M332.6 198.1l-3.6 3.1M334.6 198.8l-.3 .2M337.5 195.1l-.7 .6M339.8 197.2l-.7 .7M16.4 202.5h237.7M16.4 207.8h237.7"/>
<path d="M16.4 213.1h237.7M16.4 218.4h237.7M320.5 205.3l1 .6M320.7 202.9l1.4 .9M321 204l1 .6M321.2 201.7l1.4 .8M324 208l-.4 .3M324.3 213.8h.1M324.5 214.2l-.2 .1 1.3 4.8-1.1-4.9M327.2 201.8l-4.6 4.1-.3-.2M327.9 200.3a.69 .69 0 0 1 .7-.5 .69 .69 0 0 1 .7 .6 1.44 1.44 0 0 1-1.6 1.6 1.33 1.33 0 0 1 .2-1.7zM328 202.1l-4.9 4.3 .1 .4"/>
<path d="M329.6 211.3l-.3 .3 3.2 12.9M339.4 201.9l-9.6 8.4v.4M340.3 202.1l-.4 .3M343.5 216l-3.2-12.9-9.6 8.3 3.2 13M343.9 217.7l-9.6 8.4-.3-.3-.3 .2 .1 .4M16.4 223.7h237.7M16.4 229h237.7M16.4 234.4h237.7M16.4 239.7h237.7M298.4 228.6l1.1 .7M300.3 236.1l1 .6M312.2 227.8a1.72 1.72 0 0 0-1.5 2.6"/>
<path d="M314.7 237.4a1.76 1.76 0 0 0-1.6 2.6M325.4 220l.6 .3M326 223.9l1.4 .8M326.5 222.4l.3 .2 .3-.1M327.6 221.7l-.6 .4 .1 .4M345.5 222.2l-.7 .5M16.4 245h237.7M16.4 250.3h237.7M16.4 255.6h237.7"/>
</g>
<g fill="#000">
<circle cx="276.6" cy="165.7" r=".18"/>
<circle cx="277.4" cy="164.2" r=".18"/>
<circle cx="333.9" cy="196.4" r=".18"/>
</g>
<g fill="none" stroke="#000" stroke-width=".71">
<path d="M10.1 9.9h400v277.1h-400zM70.1 6.5v3.4M140.1 6.5v3.4M207.2 5h5.8l-2.9 4.9zM210.1 0v9.9M280.1 6.5v3.4M350.1 6.5v3.4M6.7 74.2h3.4M410.1 74.2h3.5M.1 148.5h10M5.1 145.6l5 2.9-5 2.9zM410.1 148.5h10"/>
<path d="M410.1 148.5l5-2.9v5.8zM6.7 222.7h3.4M410.1 222.7h3.5M70.1 287v3.4M140.1 287v3.4M210.1 287v10M210.1 287l2.9 5h-5.8zM280.1 287v3.4M350.1 287v3.4"/>
</g>
<path d="M270.1 257h140v30h-140zM303.2 257v16M350.1 257v30M390.1 257v12M270.1 265h33.1M270.1 273h80M350.1 277h60M350.1 269h60M350.1 263h60M370.1 277v10M390.1 277v10" fill="none" stroke="#000" stroke-width=".51"/>
<text font-size="12.6" x="248.9" y="32.2">PED-AUT-06-EMBRAGUE01</text>
<text font-size="9.4" x="280.5" y="44">PED-AUT-06-EMB02</text>
<text font-size="6.3" x="327.3" y="91">MUELLE GRANDE ID REF: 666</text>
<g font-size="4.7">
<text x="304.6" y="263.9">Plano de montaje</text>
<text x="304.6" y="269.3">PEDAL EMBRAGUE</text>
</g>
<g font-size="4.2">
<text x="34" y="9.6">6</text>
<text x="104" y="9.6">5</text>
<text x="174" y="9.6">4</text>
<text x="244" y="9.6">3</text>
<text x="314" y="9.6">2</text>
<text x="384" y="9.6">1</text>
<text x="6.8" y="38.7">D</text>
<text x="410.6" y="38.7">D</text>
<text x="7" y="112.9">C</text>
<text x="410.8" y="112.9">C</text>
<text x="7" y="187.1">B</text>
<text x="410.8" y="187.1">B</text>
<text x="7" y="261.4">A</text>
<text x="410.8" y="261.4">A</text>
<text x="34" y="290.4">6</text>
<text x="104" y="290.4">5</text>
<text x="174" y="290.4">4</text>
<text x="244" y="290.4">3</text>
<text x="314" y="290.4">2</text>
<text x="384" y="290.4">1</text>
</g>
<g font-size="3.9">
<text x="17.3" y="47">ITEM</text>
<text x="27.3" y="47">QTY</text>
<text x="54.8" y="47">PART NUMBER</text>
<text x="159.8" y="47">DESCRIPTION</text>
<text x="243" y="47">ID REF</text>
<text x="20.4" y="52.3">1</text>
<text x="29.5" y="52.3">1</text>
<text x="35.6" y="52.4">Arandela de goma M8</text>
<text x="99.7" y="52.4">Arandela de goma M8</text>
<text x="245.1" y="52.3">782</text>
<text x="20.4" y="57.6">2</text>
<text x="29.5" y="57.6">2</text>
<text x="35.6" y="57.7">Cojinete IGUS Clase G GFM-0810-04</text>
<text x="99.7" y="57.7">Cojinete IGUS Clase G GFM-0810-04</text>
<text x="245.1" y="57.6">663</text>
<text x="20.4" y="62.9">3</text>
<text x="29.5" y="62.9">2</text>
<text x="35.6" y="63">Cojinete IGUS Clase G GFM-081014-06</text>
<text x="99.7" y="63.1">Cojinete IGUS De=10/Di=8/L=6.</text>
<text x="245.1" y="62.9">664</text>
<text x="20.4" y="68.2">4</text>
<text x="29.5" y="68.2">2</text>
<text x="35.6" y="68.2">DIN 125 - A 3,2</text>
<text x="99.7" y="68.3">Washer</text>
<text x="20.4" y="73.6">5</text>
<text x="29.5" y="73.6">9</text>
<text x="35.6" y="73.6">DIN 125 - A 6,4</text>
<text x="99.7" y="73.7">Washer</text>
<text x="20.4" y="78.9">6</text>
<text x="29.5" y="78.9">3</text>
<text x="35.6" y="78.9">DIN 125 - A 8,4</text>
<text x="99.7" y="79">Washer</text>
<text x="20.4" y="84.2">7</text>
<text x="20.4" y="89.5">8</text>
<text x="29.5" y="84.2">4</text>
<text x="29.5" y="89.5">2</text>
<text x="35.6" y="84.2">DIN 127 - A 3</text>
<text x="35.6" y="89.5">DIN 471 - 8x0,8</text>
<text x="99.7" y="84.3">Spring Washer</text>
<text x="99.7" y="89.6">Retaining rings for shaft</text>
<text x="20.4" y="94.8">9</text>
<text x="29.5" y="94.8">2</text>
<text x="35.6" y="94.8">DIN 9021 - 8,4</text>
<text x="99.7" y="94.9">Washer</text>
<text x="19.4" y="100.2">10</text>
<text x="29.5" y="100.1">1</text>
<text x="35.6" y="100.2">DIN 912 - M3 x 10</text>
<text x="99.7" y="100.2">Cylinder Head Cap Screw</text>
<text x="327.3" y="96.3">Ref: Muelle compresión 124 x 36 x 4</text>
<text x="327.3" y="100.8">Longitud libre: 124 mm</text>
<text x="19.4" y="105.5">11</text>
<text x="29.5" y="105.5">1</text>
<text x="35.6" y="105.5">DIN 912 - M3 x 12</text>
<text x="99.7" y="105.5">Cylinder Head Cap Screw</text>
<text x="327.3" y="105.3">Diámetro exterior: 36 mm</text>
<text x="19.4" y="110.8">12</text>
<text x="29.5" y="110.8">1</text>
<text x="35.6" y="110.8">DIN 912 - M3 x 25</text>
<text x="99.7" y="110.8">Cylinder Head Cap Screw</text>
<text x="327.3" y="109.8">Diámetro del hilo: 4 mm</text>
<text x="19.4" y="116.1">13</text>
<text x="29.5" y="116.1">4</text>
<text x="35.6" y="116.1">DIN 912 - M3 x 5</text>
<text x="99.7" y="116.2">Cylinder Head Cap Screw</text>
<text x="327.3" y="114.3">Formado por 8 espiras</text>
<text x="327.3" y="118.8">Cuerda de piano EN 10270-1</text>
<text x="19.4" y="121.4">14</text>
<text x="29.5" y="121.4">1</text>
<text x="35.6" y="121.4">DIN 912 - M3 x 8</text>
<text x="99.7" y="121.5">Cylinder Head Cap Screw</text>
<text x="327.3" y="123.3">Extremos rectificados.</text>
<text x="19.4" y="126.7">15</text>
<text x="29.5" y="126.7">2</text>
<text x="35.6" y="126.7">DIN 912 - M6 x 16</text>
<text x="99.7" y="126.8">Cylinder Head Cap Screw</text>
<text x="327.3" y="127.8">Muelle con acabado en cincado.</text>
<text x="19.4" y="132">16</text>
<text x="19.4" y="137.3">17</text>
<text x="29.5" y="132">3</text>
<text x="29.5" y="137.3">1</text>
<text x="35.6" y="132">DIN 933 - M6 x 30</text>
<text x="35.6" y="137.3">DIN 933 - M8 x 65</text>
<text x="99.7" y="132.1">Hex-Head Bolt</text>
<text x="99.7" y="137.4">Hex-Head Bolt</text>
<text x="327.3" y="136.8">El muelle se acomoda en una cuna, su diámetro</text>
<text x="19.4" y="142.7">18</text>
<text x="29.5" y="142.7">3</text>
<text x="35.6" y="142.7">DIN 934 - M6</text>
<text x="99.7" y="142.7">Hex Nut</text>
<text x="327.3" y="141.3">interno debe ser ligeramente mayor a 26 mm.</text>
<text x="19.4" y="148">19</text>
<text x="29.5" y="148">3</text>
<text x="35.6" y="148">DIN 934 - M8</text>
<text x="99.7" y="148">Hex Nut</text>
<text x="19.4" y="153.3">20</text>
<text x="29.5" y="153.3">3</text>
<text x="35.6" y="153.3">DIN 985 - M3</text>
<text x="99.7" y="153.2">Hex Nut</text>
<text x="19.4" y="158.6">21</text>
<text x="29.5" y="158.5">5</text>
<text x="35.6" y="158.6">DIN 985 - M6</text>
<text x="99.7" y="158.5">Hex Nut</text>
<text x="19.4" y="163.9">22</text>
<text x="29.5" y="163.9">2</text>
<text x="35.6" y="163.9">DIN 985 - M8</text>
<text x="99.7" y="163.9">Hex Nut</text>
<text x="19.4" y="169.2">23</text>
<text x="29.5" y="169.2">1</text>
<text x="35.6" y="169.2">ET-DCM1618FE-057900</text>
<text x="99.7" y="169.3">Motor vibración feedback ET-DCM1618FE-057900</text>
<text x="245.1" y="169.2">633</text>
<text x="19.4" y="174.5">24</text>
<text x="19.4" y="179.8">25</text>
<text x="29.5" y="174.5">2</text>
<text x="29.5" y="179.8">1</text>
<text x="35.6" y="174.5">IGUS GTM_0815_005</text>
<text x="35.6" y="179.8">P-BTC-05-APOT02</text>
<text x="99.7" y="174.6">Arandela de ajuste M8 e=0.5</text>
<text x="99.7" y="179.9">Brazo potenciometro pedales 6. Chapa 6 mm</text>
<text x="244.1" y="174.5">2559</text>
<text x="244.1" y="179.8">2551</text>
<text x="19.4" y="185.2">26</text>
<text x="29.5" y="185.2">1</text>
<text x="35.6" y="185.2">P-BTC-05-CMPF002</text>
<text x="99.7" y="185.2">Caja motor feedback. Chapa 1 mm</text>
<text x="244.1" y="185.2">1212</text>
<text x="19.4" y="190.5">27</text>
<text x="29.5" y="190.5">1</text>
<text x="35.6" y="190.5">P-BTC-05-CSP01</text>
<text x="99.7" y="190.5">Chapa soporte potenciometro. e=2mm</text>
<text x="244.1" y="190.5">2550</text>
<text x="19.4" y="195.7">28</text>
<text x="29.5" y="195.7">1</text>
<text x="35.6" y="195.7">P-BTC-05-EMP01</text>
<text x="99.7" y="195.8">Manivela potenciometro pedales 6. e=2mm</text>
<text x="244.1" y="195.7">2552</text>
<text x="19.4" y="201.1">29</text>
<text x="29.5" y="201.1">1</text>
<text x="35.6" y="201.1">P-BTC-05-MANA01</text>
<text x="99.7" y="201.2">Chapa para extremo del pedal union potenciometro. e=2 mm</text>
<text x="244.1" y="201.1">2553</text>
<text x="19.4" y="206.4">30</text>
<text x="29.5" y="206.4">1</text>
<text x="35.6" y="206.4">P-BTC-V002-CAZOL001</text>
<text x="99.7" y="206.5">Cazoleta reposa muelle inferior</text>
<text x="245.1" y="206.4">893</text>
<text x="19.4" y="211.7">31</text>
<text x="29.5" y="211.7">1</text>
<text x="35.6" y="211.7">P-BTC-V002-EJE001</text>
<text x="99.7" y="211.8">Varilla roscada M8 calidad 8.8 longitud 238mm</text>
<text x="245.1" y="211.7">789</text>
<text x="19.4" y="217">32</text>
<text x="29.5" y="217">1</text>
<text x="35.6" y="217">P-BTC-V003-CAZOLA001</text>
<text x="99.7" y="217.1">Cazoleta reposa muelle superior</text>
<text x="245.1" y="217">894</text>
<text x="19.4" y="227.7">34</text>
<text x="19.4" y="222.3">33</text>
<text x="29.5" y="227.6">1</text>
<text x="29.5" y="222.3">1</text>
<text x="35.6" y="227.7">P-EBTC-05-SPE003</text>
<text x="35.6" y="222.3">P-BTC-V004-MUELLEG001</text>
<text x="99.7" y="227.8">Conjunto soldado pad embrague</text>
<text x="99.7" y="222.4">M. compresión 124.00x36.00x4.00 Zinc 8 espiras</text>
<text x="244.1" y="227.7">1214</text>
<text x="245.1" y="222.3">666</text>
<text x="19.4" y="233">35</text>
<text x="29.5" y="233">1</text>
<text x="35.6" y="233">P-EBTC-V003-STP001</text>
<text x="99.7" y="233">Brazo de pedal</text>
<text x="245.1" y="233">890</text>
<text x="19.4" y="238.3">36</text>
<text x="29.5" y="238.3">1</text>
<text x="35.6" y="238.3">PED-AUT-06-EJEM01</text>
<text x="99.7" y="238.4">Eje de la rotula de los pedales v6</text>
<text x="244.1" y="238.3">2558</text>
<text x="19.4" y="243.6">37</text>
<text x="29.5" y="243.6">1</text>
<text x="35.6" y="243.6">PED-AUT-06-ESP01</text>
<text x="99.7" y="243.7">Soporte de los Pedales v6</text>
<text x="244.1" y="243.6">2556</text>
<text x="19.4" y="248.9">38</text>
<text x="29.5" y="248.9">1</text>
<text x="35.6" y="249">Pinza diamtero 12-13 mm.</text>
<text x="99.7" y="249">Escobero 12-13</text>
<text x="245.1" y="248.9">729</text>
<text x="19.4" y="254.3">39</text>
<text x="29.5" y="254.2">1</text>
<text x="35.6" y="254.3">Potenciómetro Giratorio. FARNELL</text>
<text x="99.7" y="254.3">Potenciómetro Giratorio, Plástico Conductivo, Serie 357, 5 kohm, Lineal, 1, 1 W, Panel</text>
<text x="244.1" y="254.3">2694</text>
<text x="19.4" y="259.5">40</text>
<text x="29.5" y="259.5">1</text>
<text x="35.6" y="259.5">ZNT PHSA8</text>
<text x="99.7" y="259.6">Rotula M8x1.25</text>
<text x="245.1" y="259.5">672</text>
</g>
<text font-size="3.1" x="352.4" y="275.2">PED-AUT-06-EMBRAGUE01-ENS02</text>
<g font-size="2.4">
<text x="271.2" y="259.7">SCALE:</text>
<text x="350.6" y="260.8">DRAWN: Carlos Ruiz Madrigal</text>
<text x="391.2" y="260.6">18/03/2016</text>
<text x="350.6" y="267">CHECKED: Antonio Garcia</text>
<text x="391.2" y="266.7">11/04/2016</text>
<text x="350.6" y="271.4">DWG NO:</text>
<text x="351.6" y="279.3">REV</text>
<text x="372" y="279.4">SIZE</text>
<text x="391" y="279.6">SHEET</text>
<text x="358.7" y="284.1">2</text>
<text x="377.9" y="283.8">A3</text>
<text x="398.3" y="283.8">2 /6</text>
</g>
</svg>
